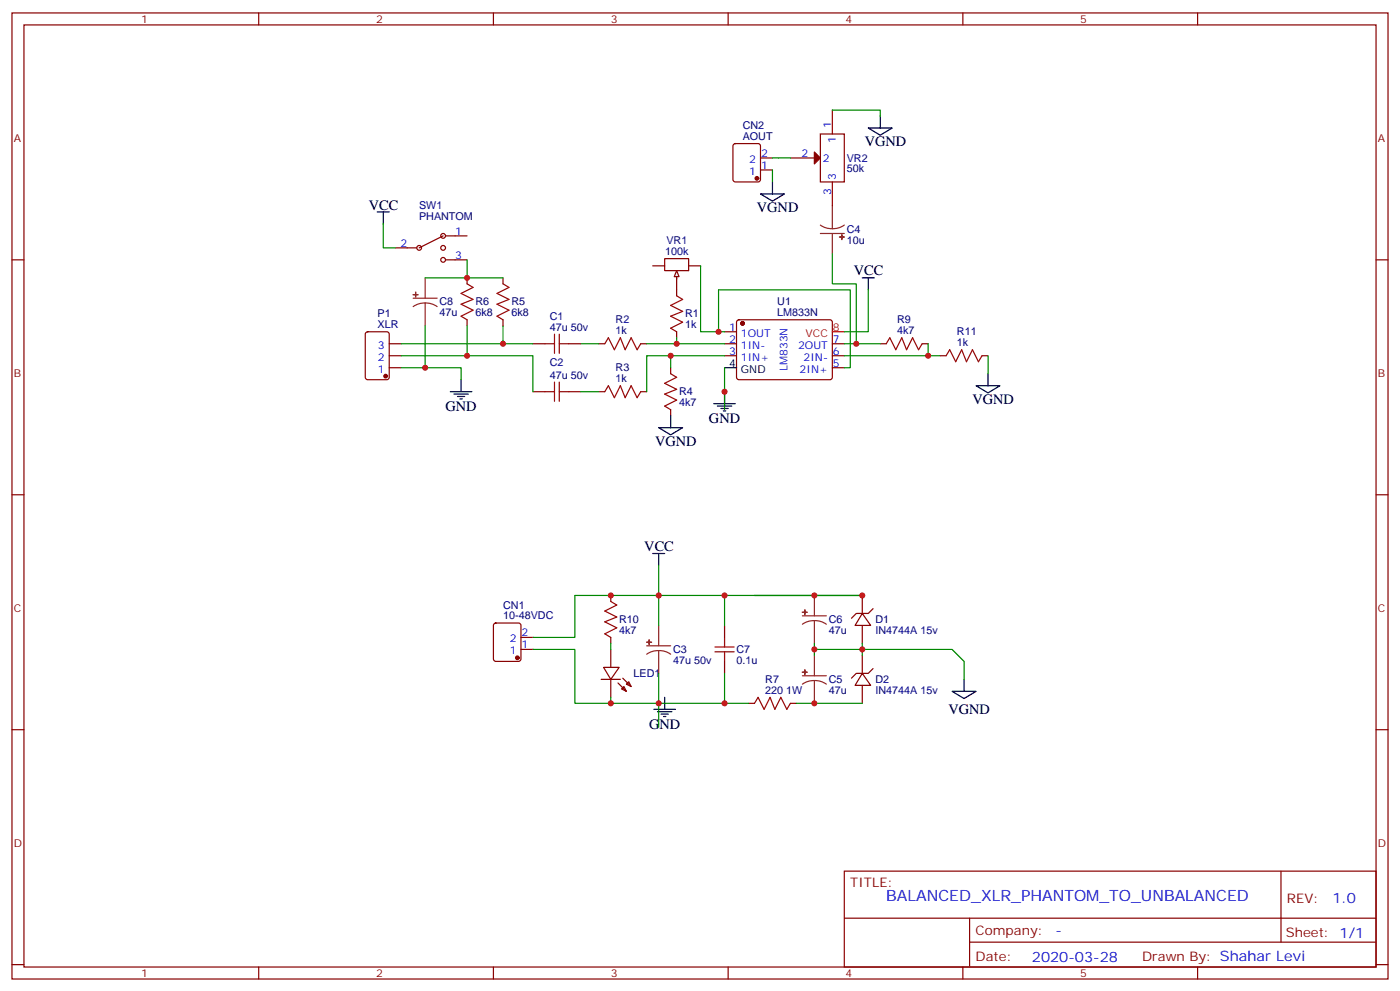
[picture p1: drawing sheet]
<svg xmlns="http://www.w3.org/2000/svg" width="412mm" height="292mm" viewBox="0 0 412 292" stroke-linecap="round" stroke-linejoin="round" font-family="sans-serif">
<g fill="none" stroke="#870000" stroke-width=".35">
<path d="M3.5 3.8h405.4v284.3h-405.4zM7.1 7.3h398.2v277.3h-398.2zM76.2 3.8v3.5M145.3 3.8v3.5M214.5 3.8v3.5M283.6 3.8v3.5M352.8 3.8v3.5M3.5 76.5h3.6M195.8 76.1h7v3.6h-7zM405.3 76.5h3.6M107.8 97.9l.5-.3h5.6l.7 .5 .1 13-.5 .6-5.9 .1-.6-.5-.1-12.9zM199.3 80.4v1.7"/>
<path d="M213.4 97.6h3.6M217.2 94.3l.5-.2 27 .1 .5 .6-.1 16.5-.6 .5-27.1-.1-.4-.6v-16.3zM114.7 101.2h3.5M114.7 104.7h3.5M114.7 108.2h3.5M157 101.2h3.5M157 115.3h3.5M167.6 101.2h3.5M167.6 115.3h3.5M213.4 101.2h3.6M213.4 104.7h3.6M245.2 101.2h3.5"/>
<path d="M245.2 104.7h3.5M245.2 108.2h3.5M3.5 145.6h3.6M405.3 145.6h3.6M177.1 200h5.6M177.8 196.4h4.6l-2.5 3.6zM179.9 191.1v5.3M179.9 200v5.2M183.4 199.6l2.5 2.5M3.5 214.8h3.6M182 201l2.5 2.5M183.1 202.8l.7-.7 .7 1.4z"/>
<path d="M184.5 201.4l.7-.7 .7 1.4zM405.3 214.8h3.6M248.7 256.4h156.6v28.2h-156.6zM377.3 256.4v20.9M248.7 270.2h156.5M285.6 277.3h119.6M285.6 270.2v14.2M3.5 283.9h3.6M76.2 284.6v3.5M145.3 284.6v3.5M214.5 284.6v3.5M283.6 284.6v3.5"/>
<path d="M352.8 284.6v3.5M405.3 283.9h3.6"/>
</g>
<g fill="#870000" stroke="#870000" stroke-width=".35">
<circle cx="218.7" cy="95.2" r=".53"/>
<circle cx="113.6" cy="110.7" r=".53"/>
</g>
<path d="M213.4 108.2h3.6" fill="none" stroke="#000" stroke-width=".35"/>
<path d="M245.2 97.6h3.5" fill="none" stroke="#f00" stroke-width=".35"/>
<path d="M163.3 98.4v5.6M164.7 98.4v5.6M160.5 101.2h2.8M160.5 115.3h2.8M163.3 112.5v5.6M164.7 112.5v5.6M164.7 101.2h2.9M164.7 115.3h2.9" fill="none" stroke="#a10000" stroke-width=".35"/>
<g fill="#8c2424" stroke="#8c2424" stroke-width=".35">
<path d="M190.5 189l1.4 .1z"/>
<path d="M191.2 188.3v1.4z"/>
<path d="M247.3 69.7l1.4 .1z"/>
<path d="M248 69.1v1.4z"/>
</g>
<path d="M241.7 66.3l1.6 .8 1.9 .2M241.7 68.7h7M245.2 60.6v6.7M245.2 68.7v6M248.7 66.3l-1.7 .8-1.8 .2M190.5 190.1h7.1M194 191.5l1.9 .2 1.7 .8M194 191.5l-1.8 .2-1.7 .8M194 184.1v6M194 191.5v6.7" fill="none" stroke="#8c2424" stroke-width=".35"/>
<path d="M199.3 79.7l.7 1.7h-1.4z" fill="#f0f0f0" stroke="#870000" stroke-width=".35"/>
<g fill="none" stroke="#870000" stroke-width=".35">
<path d="M241.7 39.4h7v14.2h-7zM245.2 32.4v7M216.1 42.5l.5-.2h6.7l.5 .2 .2 .5v9.8l-.2 .5-.5 .3h-6.7l-.5-.3-.2-.5v-9.8zM224 46.5h3.5M224 50h3.5M232.8 46.5h7.1M239.9 44.7l1.8 1.8-1.8 1.8zM240.1 45.4v2.3l.8-1 .3-.3-.4 .7 .5-.6-1.2-1.4 .3 .7v1.5l.3-.8-.1-.6 .3 .3M245.2 53.6v7M116.4 73h6.4M130.5 69.4l-7 3.6M131.2 69.4h6.4"/>
<path d="M131.2 76.5h6.4M192.3 78.2h3.5M202.8 78.2h3.6M137.6 81.8v1.7M137.6 94.1v1.8M148.2 81.8v1.7M148.2 94.1v1.8M199.3 81.8v5.3M199.3 97.6v1.8M176.4 115.3h1.8M176.4 101.2h1.8M188.7 115.3h1.8"/>
<path d="M188.7 101.2h1.8M197.6 108.2v1.8M259.3 101.2h1.8M271.6 101.2h1.8M276.9 104.7h1.8M289.3 104.7h1.7M197.6 120.6v1.7M179.9 175.3v1.7M254 175.3v5.3M257.2 179.1l-1.4 1.5h-3.6l-1.4 1.4M145.6 183.6l.4-.2h6.8l.5 .2 .2 .5v9.9l-.3 .5-.4 .2h-6.8l-.4-.3-.3-.4v-9.9zM153.5 191.1h3.5"/>
<path d="M153.5 187.6h3.5M179.9 187.6v1.8M213.4 184.1v3.5M213.4 194.7v3.5M254 180.6l2.5 3.5h-4.6zM254 198.2l2.5 3.5h-4.6zM254 184.1v5.3M254 192.9v5.3M257.2 196.8l-1.4 1.4h-3.6l-1.4 1.4M220.5 207h1.7M232.8 207h1.8M254 201.7v5.3"/>
<circle cx="123.5" cy="73" r=".71"/>
<circle cx="130.5" cy="73" r=".71"/>
<circle cx="130.5" cy="76.5" r=".71"/>
<circle cx="130.5" cy="69.4" r=".71"/>
</g>
<g fill="#870000" stroke="#870000" stroke-width=".35">
<circle cx="152.4" cy="193.6" r=".53"/>
<circle cx="223" cy="52.5" r=".53"/>
</g>
<g fill="none" stroke="#a10000" stroke-width=".35">
<path d="M137.6 83.5l1.7 1.1-3.5 1.8 3.5 1.7-3.5 1.4 3.5 1.8-3.5 1.8 1.8 1M148.2 83.5l1.7 1.1-3.5 1.8 3.5 1.7-3.5 1.4 3.5 1.8-3.5 1.8 1.8 1M199.3 87.1l1.8 1-3.5 1.8 3.5 1.8-3.5 1.4 3.5 1.7-3.5 1.8 1.7 1M178.2 115.3l1-1.8 1.8 3.6 1.7-3.6 1.4 3.6 1.8-3.6 1.8 3.6 1-1.8M178.2 101.2l1-1.8 1.8 3.5 1.7-3.5 1.4 3.5 1.8-3.5 1.8 3.5 1-1.7M197.6 110l1.7 1.1-3.5 1.7 3.5 1.8-3.5 1.4 3.5 1.8-3.5 1.7 1.8 1.1M261.1 101.2l1-1.8 1.8 3.5 1.7-3.5 1.5 3.5 1.7-3.5 1.8 3.5 1-1.7M278.7 104.7l1.1-1.8 1.7 3.6 1.8-3.6 1.4 3.6 1.8-3.6 1.7 3.6 1.1-1.8M179.9 177l1.8 1.1-3.5 1.7 3.5 1.8-3.5 1.4 3.5 1.8-3.5 1.7 1.7 1.1M210.6 191.8h5.7M210.6 190.4h5.7M213.4 187.6v2.8"/>
<path d="M213.4 191.8v2.9M222.2 207l1.1-1.8 1.8 3.6 1.7-3.6 1.4 3.6 1.8-3.6 1.8 3.6 1-1.8"/>
</g>
<g fill="#8c2424" stroke="#8c2424" stroke-width=".35">
<path d="M236.4 197.8l1.4 .1z"/>
<path d="M237.1 197.1v1.4z"/>
<path d="M236.4 180.2h1.4z"/>
<path d="M237.1 179.5v1.4z"/>
<path d="M121.7 86.7h1.4z"/>
<path d="M122.4 86v1.4z"/>
</g>
<g fill="none" stroke="#8c2424" stroke-width=".35">
<path d="M121.7 87.8h7.1M125.2 89.2l1.9 .2 1.7 .8M125.2 89.2l-1.8 .2-1.7 .8M125.2 81.8v6M125.2 89.2v6.7M239.9 175.3v6M236.4 198.9h7M236.4 181.3h7M239.9 182.7l1.8 .2 1.7 .8M239.9 182.7l-1.9 .2-1.6 .8M239.9 182.7v6.7M239.9 192.9v6"/>
<path d="M239.9 200.3l1.8 .2 1.7 .9M239.9 200.3l-1.9 .2-1.6 .9M239.9 200.3v6.7"/>
</g>
<g fill="none" stroke="#000" stroke-width=".35">
<path d="M255.8 37.7h7l-3.5 2.1zM259.3 34.1v3.6M224 57.1h7.1l-3.6 2.1zM227.5 53.6v3.5M111.1 62.4h3.6M112.9 62.4v3.5M254 81.8h3.5M255.8 81.8v3.5M132.6 115.3h6.4M133.7 116h4.2M134.8 116.7h2.1M135.5 117.4h.7"/>
<path d="M135.8 111.8v3.5M210.3 118.8h6.3M211.3 119.5h4.2M213.4 115.3v3.5M287.5 113.5h7.1l-3.6 2.1zM291 110v3.5M194 125.9h7.1l-3.5 2.1zM197.6 122.3v3.6M212.4 120.2h2.1M213.1 120.9h.7M192.3 162.9h3.5M194 162.9v3.5"/>
<path d="M284 200v3.5M192.6 208.8h6.4M193.7 209.5h4.2M194.7 210.2h2.1M195.4 210.9h.7M195.8 205.2v3.6M280.5 203.5h7l-3.5 2.1z"/>
</g>
<g fill="none" stroke="#008700" stroke-width=".35">
<path d="M245.2 32.4h14.1v1.7M227.5 46.5h5.3M227.5 50v3.6M112.9 65.9v7.1h3.5M137.6 76.5v5.3M206.4 78.2v19.4h7M245.2 74.7v8.8h7v17.7h-3.5M125.2 81.8h23M125.2 95.9v12.3h-7M137.6 95.9v8.8M148.2 95.9v5.3h-30M199.3 99.4v1.8h-8.8"/>
<path d="M211.7 97.6v-12.3h38.8v22.9h-1.8M255.8 85.3v12.3h-7.1M118.2 104.7h38.8v10.6M125.2 108.2h10.6v3.6M148.2 101.2h8.8M171.1 101.2h5.3M171.1 115.3h5.3M197.6 104.7v3.5M199.3 101.2h14.1M213.4 104.7h-22.9v10.6M213.4 108.2v12.4M252.2 101.2h7.1"/>
<path d="M273.4 101.2v3.5h-24.7M273.4 104.7h3.5M291 104.7v5.3M194 166.4v17.7M213.4 175.3v8.8M222.2 175.3h31.8h-84.7v12.3h-12.3M157 191.1h12.3v15.9h10.6v-1.8M179.9 189.4v1.7M194 198.2v8.8h19.4M213.4 198.2v8.8h7.1M239.9 191.1h40.6l3.5 3.6v5.3M239.9 189.4v3.5"/>
<path d="M254 189.4v3.5M179.9 207h14.1v7.1M234.6 207h19.4"/>
</g>
<g fill="#c00">
<circle cx="197.6" cy="104.7" r=".88"/>
<circle cx="213.4" cy="115.3" r=".88"/>
<circle cx="211.7" cy="97.6" r=".88"/>
<circle cx="148.2" cy="101.2" r=".88"/>
<circle cx="137.6" cy="104.7" r=".88"/>
<circle cx="199.3" cy="101.2" r=".88"/>
<circle cx="273.4" cy="104.7" r=".88"/>
<circle cx="254" cy="175.3" r=".88"/>
<circle cx="194" cy="175.3" r=".88"/>
<circle cx="239.9" cy="207" r=".88"/>
<circle cx="239.9" cy="175.3" r=".88"/>
<circle cx="254" cy="191.1" r=".88"/>
<circle cx="239.9" cy="191.1" r=".88"/>
<circle cx="213.4" cy="175.3" r=".88"/>
<circle cx="213.4" cy="207" r=".88"/>
<circle cx="194" cy="207" r=".88"/>
<circle cx="179.9" cy="207" r=".88"/>
<circle cx="137.6" cy="81.8" r=".88"/>
<circle cx="125.2" cy="108.2" r=".88"/>
<circle cx="179.9" cy="175.3" r=".88"/>
<circle cx="252.2" cy="101.2" r=".88"/>
</g>
<text font-size="4.6" fill="#00f" x="261.1" y="265.2">BALANCED_XLR_PHANTOM_TO_UNBALANCED</text>
<g font-size="4.2">
<text x="254.7" y="43">VGND</text>
<text x="108.7" y="61.7">VCC</text>
<text x="223" y="62.4">VGND</text>
<text x="251.5" y="81.1">VCC</text>
<text x="286.5" y="118.8">VGND</text>
<text x="131.2" y="120.9">GND</text>
<text x="208.8" y="124.5">GND</text>
<text x="193" y="131.2">VGND</text>
<text x="189.8" y="162.2">VCC</text>
<text x="191.2" y="214.4">GND</text>
<text x="279.4" y="210.2">VGND</text>
</g>
<g font-size="4.2" fill="#00f">
<text x="392.5" y="265.7">1.0</text>
<text x="310.9" y="275.2">-</text>
<text x="304" y="283">2020-03-28</text>
</g>
<g font-size="3.9" fill="#800">
<text x="250.5" y="261">TITLE:</text>
<text x="379.1" y="265.7">REV:</text>
<text x="287.4" y="275.2">Company:</text>
<text x="378.7" y="275.8">Sheet: 1/1</text>
<text x="287.4" y="282.9">Date:</text>
<text x="336.4" y="282.9">Drawn By: Shahar Levi</text>
</g>
<g font-size="3.2" fill="#800">
<text x="41.6" y="6.8">1</text>
<text x="110.8" y="6.8">2</text>
<text x="179.9" y="6.8">3</text>
<text x="249.1" y="6.8">4</text>
<text x="318.2" y="6.8">5</text>
<text x="4.1" y="41.9">A</text>
<text x="405.9" y="41.9">A</text>
<text x="4.1" y="111.1">B</text>
<text x="405.9" y="111.1">B</text>
<text x="4.1" y="180.2">C</text>
<text x="405.9" y="180.2">C</text>
<text x="4.1" y="249.3">D</text>
<text x="405.9" y="249.3">D</text>
<text x="41.6" y="287.6">1</text>
<text x="110.8" y="287.6">2</text>
<text x="179.9" y="287.6">3</text>
<text x="249.1" y="287.6">4</text>
<text x="318.2" y="287.6">5</text>
</g>
<g font-size="3.2" fill="#000080">
<text x="218.8" y="41.2">AOUT</text>
<text x="218.8" y="38">CN2</text>
<text x="249.4" y="47.6">VR2</text>
<text x="249.4" y="50.7">50k</text>
<text x="123.4" y="64.7">PHANTOM</text>
<text x="123.4" y="61.5">SW1</text>
<text x="196.3" y="71.9">VR1</text>
<text x="249.4" y="71.9">10u</text>
<text x="249.4" y="68.7">C4</text>
<text x="195.9" y="75.1">100k</text>
<text x="129.5" y="89.9">C8</text>
<text x="140.1" y="89.9">R6</text>
<text x="150.6" y="89.9">R5</text>
<text x="229" y="89.7">U1</text>
<text x="111.2" y="93.4">P1</text>
<text x="129.5" y="93.1">47u</text>
<text x="140.1" y="93.1">6k8</text>
<text x="150.6" y="93.1">6k8</text>
<text x="161.9" y="94.1">C1</text>
<text x="181.3" y="95.2">R2</text>
<text x="201.8" y="93.4">R1</text>
<text x="229" y="92.9">LM833N</text>
<text x="264.2" y="95.2">R9</text>
<text x="111.2" y="96.6">XLR</text>
<text x="161.9" y="97.3">47u 50v</text>
<text x="181.3" y="98.4">1k</text>
<text x="201.8" y="96.6">1k</text>
<text x="264.2" y="98.4">4k7</text>
<text x="281.9" y="101.9">1k</text>
<text x="281.9" y="98.7">R11</text>
<text x="161.9" y="107.6">C2</text>
<text x="161.9" y="111.4">47u 50v</text>
<text x="181.3" y="112.5">1k</text>
<text x="181.3" y="109.3">R3</text>
<text x="200" y="119.5">4k7</text>
<text x="200" y="116.3">R4</text>
<text x="148.2" y="179.1">CN1</text>
<text x="148.2" y="182.3">10-48VDC</text>
<text x="182.4" y="183.5">R10</text>
<text x="244.1" y="183.5">C6</text>
<text x="257.9" y="183.4">D1</text>
<text x="182.4" y="186.6">4k7</text>
<text x="244.1" y="186.6">47u</text>
<text x="257.9" y="186.5">IN4744A 15v</text>
<text x="198.3" y="195.5">47u 50v</text>
<text x="198.3" y="192.3">C3</text>
<text x="217" y="195.5">0.1u</text>
<text x="217" y="192.3">C7</text>
<text x="186.6" y="199.3">LED1</text>
<text x="225.4" y="201">R7</text>
<text x="244.1" y="201.1">C5</text>
<text x="257.9" y="201">D2</text>
<text x="225.4" y="204.2">220 1W</text>
<text x="244.1" y="204.3">47u</text>
<text x="257.9" y="204.2">IN4744A 15v</text>
</g>
<g font-size="3.2" fill="#00f">
<text x="244.8" y="37.7" transform="rotate(-90 244.8 37.7)">1</text>
<text x="220.7" y="47.9">2</text>
<text x="224.2" y="46.1">2</text>
<text x="236.1" y="46.1">2</text>
<text x="242.4" y="47.6">2</text>
<text x="246.2" y="42.2" transform="rotate(-90 246.2 42.2)">1</text>
<text x="220.7" y="51.4">1</text>
<text x="224.2" y="49.7">1</text>
<text x="246.2" y="52.8" transform="rotate(-90 246.2 52.8)">3</text>
<text x="244.8" y="57.3" transform="rotate(-90 244.8 57.3)">3</text>
<text x="134.1" y="69.1">1</text>
<text x="117.9" y="72.6">2</text>
<text x="134.1" y="76.1">3</text>
<text x="214.8" y="97.3">1</text>
<text x="214.8" y="100.8">2</text>
<text x="218.3" y="99.1">1OUT</text>
<text x="245.4" y="100.8">7</text>
<text x="111.3" y="106.1">2</text>
<text x="111.3" y="102.6">3</text>
<text x="214.8" y="104.4">3</text>
<text x="218.3" y="102.6">1IN-</text>
<text x="218.3" y="106.1">1IN+</text>
<text x="235.1" y="102.6">2OUT</text>
<text x="236.7" y="106.1">2IN-</text>
<text x="245.4" y="107.9">5</text>
<text x="245.4" y="104.4">6</text>
<text x="111.3" y="109.6">1</text>
<text x="232" y="109.2" transform="rotate(-90 232 109.2)">LM833N</text>
<text x="235.6" y="109.6">2IN+</text>
<text x="150.1" y="189">2</text>
<text x="153.6" y="190.8">1</text>
<text x="153.6" y="187.3">2</text>
<text x="150.1" y="192.5">1</text>
</g>
<g font-size="3.2" fill="#f00">
<text x="237.3" y="99.1">VCC</text>
<text x="245.4" y="97.3">8</text>
</g>
<g font-size="3.2">
<text x="214.8" y="107.9">4</text>
<text x="218.3" y="109.6">GND</text>
</g>
</svg>
